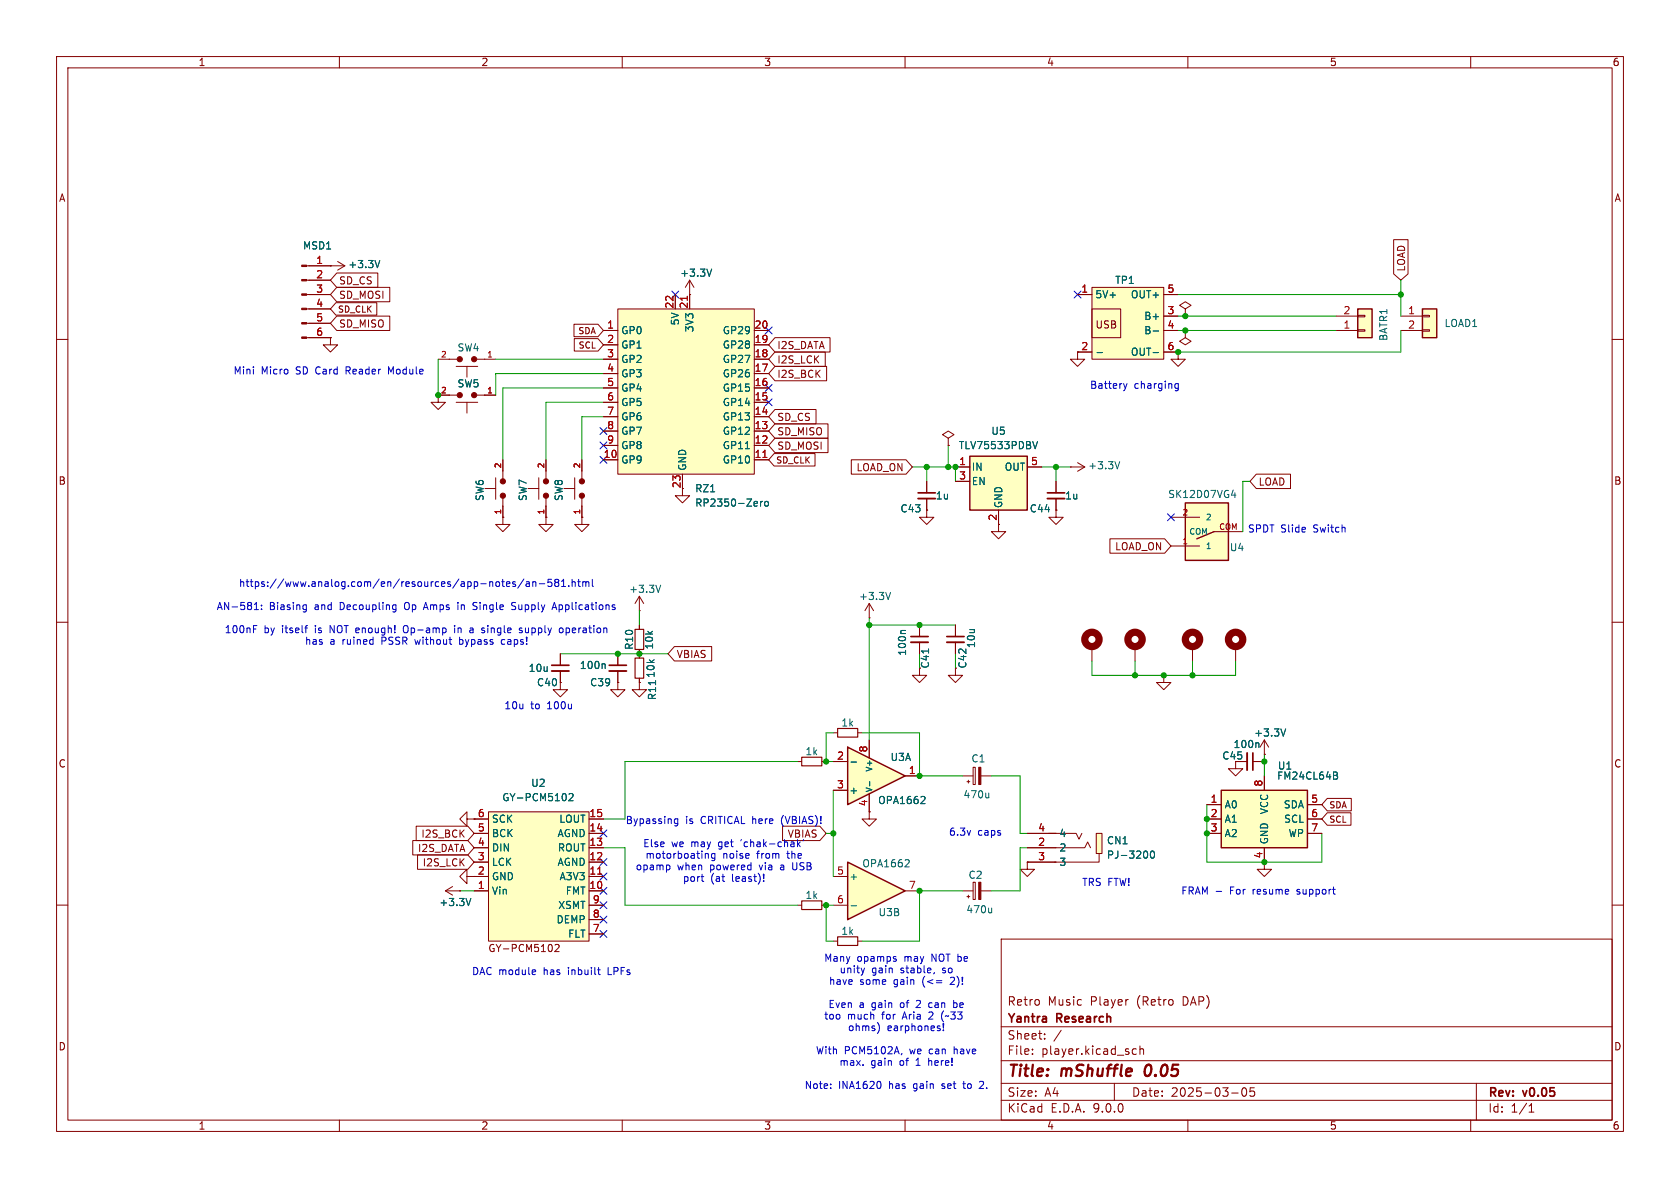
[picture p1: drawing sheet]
<svg xmlns="http://www.w3.org/2000/svg" width="297mm" height="210mm" viewBox="0 0 297 210" stroke-linecap="round" stroke-linejoin="round" font-family="sans-serif">
<g fill="none" stroke="#840000" stroke-width=".18">
<path d="M10 10h277v190h-277zM12 12h273v186h-273zM60 10v2M110 10v2M160 10v2M210 10v2M260 10v2M10 60h2M77.5 63.5h3.3M80.6 64.8h3.9M80.6 71.1h3.9M80.8 69.9h-3.3v1.2h1.2l-1.2 1.3-1.3-1.3h1.3"/>
<path d="M82.5 64.8v1.9M82.5 71.1v1.9M84.3 63.5h3.3M84.3 69.9h3.3M285 60h2M10 110h2M285 110h2M147.3 129.5h.8M151.6 129.5h.8M170.2 137.2h1.8M170.9 138.2h.5M171.2 137.9v.5"/>
<path d="M172 135.6h.4v3.1h-.4zM173.4 137.2h1.9M220.5 134.6h-2.1v1.3h1.3l-1.3 1.3-1.2-1.3h1.2M221.5 134.6h2M223.5 133.4h.1M223.5 130.8l-.7 1.3M223.5 130.8l.8 1.3M223.5 130.8v2.6M181.6 152.4v1.3h1.3l-1.3 1.2-1.3-1.2h1.3M181.6 152.4h.1M10 160h2M177 166h108v32h-108z"/>
<path d="M285 160h2M60 198v2M110 198v2M160 198v2M177 194.5h108M177 191.5h108M177 187.5h108M177 181.5h108M182.5 186.3v.1M182.5 185.5v.1M184.7 183.6v.1M184.7 182.8v.1"/>
<path d="M187.6 182.1l-1.3 2M197 191.5v3M200.2 186.1l.3 .3 .4-.1M200.9 185.5l-.4-.1-.3 .3M201.5 185.5l.2-.1 .4 .1 .1 .9M201.5 184.9v1.5M210 198v2M217.7 193.2h1.2M219.7 192.4l.2-.1a.81 .81 0 0 1 .6 .6 .81 .81 0 0 1-.3 .8l-.2 .1a.81 .81 0 0 1-.3-1.4zM221.7 192.3h-.7v.7l.2-.1h.5l.1 .3-.1 .5-.2 .1-.5-.1M260 198v2M261 191.5v6.5"/>
<path d="M270.3 196.6h.9M270.3 195.5l.4-.4v1.5"/>
</g>
<path d="M202.6 188.6a1.52 1.52 0 0 0 0 1.5" fill="none" stroke="#840000" stroke-width=".4"/>
<path d="M148.1 128.8h3.5v1.5h-3.5z" fill="none" stroke="#840000" stroke-width=".2"/>
<g fill="#840000" stroke="#840000" stroke-width=".18">
<path d="M173 135.6h.4v3.1h-.4z"/>
<circle cx="83.8" cy="63.5" r=".46"/>
<circle cx="81.3" cy="63.5" r=".46"/>
<circle cx="83.8" cy="69.9" r=".46"/>
<circle cx="81.3" cy="69.9" r=".46"/>
</g>
<path d="M222.4 131.3l.2 .2v.7M227.3 128.8l-.4 1.3M174.8 140.2v.8M174.8 140.9l-.2 .1" fill="none" stroke="#006464" stroke-width=".18"/>
<path d="M221.5 133.1v3" fill="none" stroke="#840000" stroke-width=".3"/>
<path d="M220.5 133.1v3" fill="none" stroke="#840000" stroke-width=".33"/>
<path d="M109.2 54.6h24.1v29.2h-24.1z" fill="#ffffc2"/>
<g fill="none" stroke="#840000" stroke-width=".18">
<path d="M106.7 58.4h2.5M109.2 54.6h24.1v29.2h-24.1zM119.4 52.1v2.5M121.9 52.1h.1M121.9 49.5v5.1M121.9 49.5l-.7 1.3M121.9 49.5l.8 1.3M133.3 58.4h2.6M106.7 61h2.5M106.7 63.5h2.5M106.7 66h2.5M106.7 68.6h2.5"/>
<path d="M106.7 71.1h2.5M106.7 73.7h2.5M106.7 76.2h2.5M106.7 78.7h2.5M133.3 61h2.6M133.3 63.5h2.6M133.3 66h2.6M133.3 68.6h2.6M133.3 71.1h2.6M133.3 73.7h2.6M133.3 76.2h2.6M133.3 78.7h2.6"/>
<path d="M106.7 81.3h2.5M120.6 83.8v3.8h1.3l-1.3 1.3-1.2-1.3h1.2M133.3 81.3h2.6"/>
</g>
<path d="M121.5 52.4v.7M134.9 80.9h.7" fill="none" stroke="#a90000" stroke-width=".18"/>
<path d="M125.8 47.6l-.4 1.2M131.8 79.3h.7M134.5 88.6v.9M134.8 88.6l-.3 .3M135.2 88.8l.2-.2 .4 .2v.4l-.1 .2-.3 .1-.2-.1z" fill="none" stroke="#006464" stroke-width=".18"/>
<path d="M215.9 139.7h15.2v10.2h-15.2z" fill="#ffffc2"/>
<path d="M215.9 139.7h15.2v10.2h-15.2z" fill="none" stroke="#840000" stroke-width=".25"/>
<path d="M223.5 137.2v2.5M213.4 142.2h2.5M213.4 144.8h2.5M213.4 147.3h2.5M223.5 149.9v3.8h1.3l-1.3 1.2-1.3-1.2h1.3M231.1 142.2h2.6M231.1 144.8h2.6M231.1 147.3h2.6" fill="none" stroke="#840000" stroke-width=".18"/>
<path d="M235.8 136.5l.6 .1v.2l-.2 .3M235.8 137.1h.4M236.2 137.1l.3 .2-.1 .3-.6 .1" fill="none" stroke="#006464" stroke-width=".18"/>
<path d="M193.8 147.3h1v3.6h-1z" fill="#ffffc2"/>
<g fill="none" stroke="#840000" stroke-width=".18">
<path d="M99.1 115.6v2M99.1 118.6v2.1M109.2 115.6v2M109.2 118.6v2.1M113 108h.1M113 105.4v2.6M113 110.5v.8M113 114.8v1.5M113 119.9v.8M113 105.4l-.7 1.3M113 105.4l.8 1.3M99.1 120.7v1.2h1.2l-1.2 1.3-1.3-1.3h1.3"/>
<path d="M99.1 120.7h.1M109.2 120.7v1.2h1.3l-1.3 1.3-1.3-1.3h1.3M109.2 120.7h.1M113 120.7v1.2h1.3l-1.3 1.3-1.2-1.3h1.2M113 120.7h.1M141 134.6h.7M145.3 134.6h.7M78.7 157.5l1.3 .7M78.7 157.5h2.6M80 156.7l-1.3 .8M81.3 157.5h.1M82.5 144.8v-1.3l-1.2 1.3 1.2 1.3v-1.3h1.3"/>
<path d="M82.5 154.9v-1.2l-1.2 1.2 1.2 1.3v-1.3h1.3M83.8 144.8h.1M181.6 149.9h10.2l.5-1.1 .5 1.1M181.6 152.4h5.1M181.6 147.3h5.1M185.4 147.3h4.9l.4 1 .6-1M193.8 147.3h1v3.6h-1zM194.3 150.9v1.5h-7.9M141 160h.7M145.3 160h.7"/>
</g>
<path d="M106.8 117.3l.2 .2v.7M116.8 103.4l-.4 1.3M115.9 120.3v.7M83.2 158.8l-.4 1.3M202.7 150.5l.2 .4-.2 .7M203.5 150.6l.2-.2a.68 .68 0 0 1 .4 .7 .68 .68 0 0 1-.4 .6l-.2-.1-.1-.4z" fill="none" stroke="#006464" stroke-width=".18"/>
<path d="M97.5 117.6h3.1M107.7 117.6h3" fill="none" stroke="#840000" stroke-width=".3"/>
<path d="M97.5 118.6h3.1M107.7 118.6h3" fill="none" stroke="#840000" stroke-width=".33"/>
<path d="M112.3 111.3h1.5v3.5h-1.5zM112.3 116.3h1.5v3.6h-1.5zM141.7 133.9h3.6v1.5h-3.6zM141.7 159.3h3.6v1.5h-3.6z" fill="none" stroke="#840000" stroke-width=".2"/>
<path d="M86.4 143.5h17.7v22.9h-17.7z" fill="#ffffc2"/>
<g fill="none" stroke="#840000" stroke-width=".18">
<path d="M54.2 47h6.8M54.2 49.5h4.2M54.2 52.1h4.2M54.2 54.6h4.2M54.2 57.2h4.2M54.2 59.7h4.2M58.4 59.7v1.3h1.3l-1.3 1.2-1.3-1.2h1.3M58.4 59.7h.1M58.4 47h.1M59.7 46.2l1.3 .8M61 47l-1.3 .8M190.5 62.2v1.3h1.3l-1.3 1.3-1.3-1.3h1.3"/>
<path d="M208.3 62.2v1.3h1.2l-1.2 1.3-1.3-1.3h1.3M208.3 62.2h.1M85.7 86.4h1.9M87.6 84.5v3.8M88.9 91.4v1.3h1.3l-1.3 1.3-1.3-1.3h1.3M88.9 91.4h.1M88.9 81.3v3.3M88.9 88.1v3.3M93.3 86.4h1.9M95.2 84.5v3.8M96.5 91.4v1.3h1.3l-1.3 1.3-1.3-1.3h1.3M96.5 91.4h.1"/>
<path d="M96.5 81.3v3.3M96.5 88.1v3.3M99.7 86.4h1.9M101.6 84.5v3.8M102.9 91.4v1.3h1.2l-1.2 1.3-1.3-1.3h1.3M102.9 91.4h.1M102.9 81.3v3.3M102.9 88.1v3.3M189.2 82.6h.1M189.2 82.6h2.6M190.5 81.8l1.3 .8M191.8 82.6l-1.3 .7"/>
<path d="M193 114.3v2.5M200.7 114.3v2.5M205.7 119.4v1.3h1.3l-1.3 1.2-1.2-1.2h1.2M205.7 119.4h.1M210.8 114.3v2.5M218.4 114.3v2.5M83.8 144.8h2.6M83.8 147.3h2.6M83.8 149.9h2.6M83.8 152.4h2.6M83.8 154.9h2.6M83.8 157.5h2.6"/>
<path d="M86.4 143.5h17.7v22.9h-17.7zM104.1 144.8h2.6M104.1 147.3h2.6M104.1 149.9h2.6M104.1 152.4h2.6M104.1 154.9h2.6M104.1 157.5h2.6M98.1 167.1l.5-.2 .2 .4-.7 .9h.7M104.1 160h2.6M104.1 162.6h2.6M104.1 165.1h2.6"/>
</g>
<path d="M105.7 154.5h.7" fill="none" stroke="#a90000" stroke-width=".18"/>
<path d="M67.1 46l-.4 1.3M198 81.6l-.5 1.3M100.6 140.4l.5-.1 .2 .3-.8 .9h.8" fill="none" stroke="#006464" stroke-width=".18"/>
<g fill="none" stroke="#840000" stroke-width="1.3">
<circle cx="193" cy="113" r="1.27"/>
<circle cx="200.7" cy="113" r="1.27"/>
<circle cx="210.8" cy="113" r="1.27"/>
<circle cx="218.4" cy="113" r="1.27"/>
</g>
<g fill="#840000" stroke="#840000" stroke-width=".18">
<path d="M53.3 46.9h.9v.2h-.9z"/>
<path d="M53.3 49.4h.9v.3h-.9z"/>
<path d="M53.3 51.9h.9v.3h-.9z"/>
<path d="M53.3 54.5h.9v.2h-.9z"/>
<path d="M53.3 57h.9v.3h-.9z"/>
<path d="M53.3 59.6h.9v.2h-.9z"/>
<circle cx="102.9" cy="87.6" r=".46"/>
<circle cx="102.9" cy="85.1" r=".46"/>
<circle cx="88.9" cy="87.6" r=".46"/>
<circle cx="88.9" cy="85.1" r=".46"/>
<circle cx="96.5" cy="87.6" r=".46"/>
<circle cx="96.5" cy="85.1" r=".46"/>
</g>
<path d="M209.5 88.9h7.7v10.2h-7.7z" fill="#ffffc2"/>
<path d="M209.5 88.9h7.7v10.2h-7.7zM214.6 94l-3 1.3" fill="none" stroke="#840000" stroke-width=".25"/>
<path d="M209.5 54.6l1.1-.6-1.1-.7-1 .7 1 .6v1.3M209.5 55.9h.1M207 96.5h5.1M207 91.4h5.1M214.6 94h5.1M162.6 118.1v1.3h1.2l-1.2 1.3-1.3-1.3h1.3M168.9 118.1v1.3h1.3l-1.3 1.3-1.3-1.3h1.3M168.9 118.1h.1M147.3 166.4h.8M151.6 166.4h.8" fill="none" stroke="#840000" stroke-width=".18"/>
<path d="M217.7 87.5h.8M218.3 87.1v.9" fill="none" stroke="#006464" stroke-width=".18"/>
<path d="M148.1 165.6h3.5v1.5h-3.5z" fill="none" stroke="#840000" stroke-width=".2"/>
<path d="M193 50.8h12.7v12.7h-12.7z" fill="#ffffc2"/>
<path d="M190.5 52.1h2.5M193 54.6h5.1v5.1h-5.1zM193 50.8h12.7v12.7h-12.7zM205.7 52.1h2.6M205.7 55.9h2.6M205.7 58.4h2.6M209.5 58.4v1.3l1.1 .6-1.1 .7-1-.7 1-.6M209.5 58.4h.1M190.5 62.2h2.5M205.7 62.2h2.6M168.9 110.5v2M168.9 113.5v2.1" fill="none" stroke="#840000" stroke-width=".18"/>
<path d="M203.9 58.5h.9M194 62.3h.9M203.9 62.3h.9" fill="none" stroke="#006464" stroke-width=".18"/>
<path d="M167.4 112.5h3" fill="none" stroke="#840000" stroke-width=".3"/>
<path d="M167.4 113.5h3" fill="none" stroke="#840000" stroke-width=".33"/>
<path d="M240 54.6h2.6v5.1h-2.6z" fill="#ffffc2"/>
<path d="M240 54.6h2.6v5.1h-2.6z" fill="none" stroke="#840000" stroke-width=".25"/>
<path d="M236.2 58.4h3.8M236.2 55.9h3.8M240 58.3h1.3v.2h-1.3zM240 55.8h1.3v.2h-1.3z" fill="none" stroke="#840000" stroke-width=".18"/>
<path d="M251.5 54.6h2.5v5.1h-2.5z" fill="#ffffc2"/>
<path d="M251.5 54.6h2.5v5.1h-2.5z" fill="none" stroke="#840000" stroke-width=".25"/>
<g fill="none" stroke="#840000" stroke-width=".18">
<path d="M247.6 55.9h3.9M247.6 58.4h3.9M251.5 55.8h1.2v.2h-1.2zM251.5 58.3h1.2v.2h-1.2zM167.6 77.5l1.1-.7-1.1-.6-1 .6 1 .7v1.2M167.6 78.7h.1M163.8 90.2v1.2h1.3l-1.3 1.3-1.2-1.3h1.2M163.8 90.2h.1M163.8 85.1v2M163.8 88.1v2.1M186.7 90.2v1.2h1.3l-1.3 1.3-1.3-1.3h1.3M186.7 90.2h.1"/>
<path d="M186.7 85.1v2M186.7 88.1v2.1M153.7 143.5v1.3h1.2l-1.2 1.3-1.3-1.3h1.3M153.7 143.5h.1M170.2 157.5h1.8M170.9 158.5h.5M171.2 158.2v.6M172 156h.4v3h-.4zM173.4 157.5h1.9"/>
</g>
<path d="M162.3 87.1h3.1M185.2 87.1h3" fill="none" stroke="#840000" stroke-width=".3"/>
<path d="M162.3 88.1h3.1M185.2 88.1h3" fill="none" stroke="#840000" stroke-width=".33"/>
<path d="M173 156h.4v3h-.4z" fill="#840000" stroke="#840000" stroke-width=".18"/>
<path d="M175.3 160.5v.9M175.3 161.2l-.2 .2" fill="none" stroke="#006464" stroke-width=".18"/>
<path d="M171.4 80.6h10.2v9.6h-10.2z" fill="#ffffc2"/>
<path d="M171.4 80.6h10.2v9.6h-10.2z" fill="none" stroke="#840000" stroke-width=".25"/>
<path d="M168.9 82.6h2.5M168.9 85.1h2.5M176.5 90.2v3.8h1.3l-1.3 1.3-1.2-1.3h1.2M181.6 82.6h2.5" fill="none" stroke="#840000" stroke-width=".18"/>
<path d="M182.6 78l.4 1.3 .4-1.3" fill="none" stroke="#006464" stroke-width=".18"/>
<path d="M149.9 152.4l10.1 5.1-10.1 5.1z" fill="#ffffc2"/>
<path d="M149.9 152.4l10.1 5.1-10.1 5.1z" fill="none" stroke="#840000" stroke-width=".25"/>
<path d="M153.7 109.2h.1M153.7 106.7l-.8 1.3M153.7 106.7l.7 1.3M153.7 106.7v2.5M162.6 110.5v2M162.6 113.5v2.1M147.3 154.9h2.6M160 157.5h2.6M147.3 160h2.6" fill="none" stroke="#840000" stroke-width=".18"/>
<path d="M157.4 104.7l-.4 1.3M160.1 111.5h-.7l-.2 .1M164.2 114.7v.8M160.5 152l.2 .2v.3l-.7 .7h.7M150.5 160.1h.9" fill="none" stroke="#006464" stroke-width=".18"/>
<path d="M161 112.5h3.1" fill="none" stroke="#840000" stroke-width=".3"/>
<path d="M161 113.5h3.1" fill="none" stroke="#840000" stroke-width=".33"/>
<path d="M149.9 132.1l10.1 5.1-10.1 5z" fill="#ffffc2"/>
<path d="M149.9 132.1l10.1 5.1-10.1 5z" fill="none" stroke="#840000" stroke-width=".25"/>
<g fill="none" stroke="#840000" stroke-width=".18">
<path d="M54.6 47h3.8M54.6 49.5h3.8M54.6 52.1h3.8M54.6 54.6h3.8M54.6 57.2h3.8M54.6 59.7h3.8M58.4 59.7h.1M58.4 47h.1M59.4 53.5h7.2v2.2h-7.2l-1-1.1zM59.5 55.9h9.4v2.5h-9.4l-1.1-1.2zM59.5 50.8h9.4v2.5h-9.4l-1.1-1.2zM59.5 48.3h7.3v2.5h-7.3l-1.1-1.3z"/>
<path d="M101.5 57.3h4.2l1 1.1-1 1.1h-4.2zM101.5 59.9h4.2l1 1.1-1 1.1h-4.2zM106.7 58.4h2.5M119.4 52.1v2.5M121.9 52.1h.1M121.9 52.1v2.5M133.3 58.4h2.6M137 59.7h9.7v2.5h-9.7l-1.1-1.2zM190.5 52.1h2.5M205.7 58.4h2.6M205.7 52.1h2.6M205.7 55.9h2.6"/>
<path d="M209.5 58.4h.1M209.5 55.9h.1M246.4 42.4h2.5v6l-1.3 1.1-1.2-1.1zM77.5 69.9h2M85.6 69.9h2M106.7 61h2.5M106.7 63.5h2.5M106.7 66h2.5M106.7 68.6h2.5M106.7 71.1h2.5M106.7 73.7h2.5M106.7 76.2h2.5"/>
<path d="M106.7 78.7h2.5M133.3 61h2.6M133.3 63.5h2.6M133.3 66h2.6M133.3 68.6h2.6M133.3 71.1h2.6M133.3 73.7h2.6M133.3 76.2h2.6M133.3 78.7h2.6M137 72.4h7.3v2.5h-7.3l-1.1-1.2zM137 64.8h9.1v2.5h-9.1l-1.1-1.3zM137 62.2h8.9v2.6h-8.9l-1.1-1.3z"/>
<path d="M137 77.5h9.4v2.5h-9.4l-1.1-1.3zM137 74.9h9.4v2.6h-9.4l-1.1-1.3zM167.6 78.7h.1M190.5 62.2h2.5M205.7 62.2h2.6M208.3 62.2h.1M88.9 91.4h.1M88.9 81.3v2M88.9 89.4v2M96.5 91.4h.1M96.5 81.3v2M96.5 89.4v2"/>
<path d="M102.9 91.4h.1M102.9 81.3v2M102.9 89.4v2M106.7 81.3h2.5M120.6 83.8v2.6M133.3 81.3h2.6M136.9 80.2h7.2v2.2h-7.2l-1-1.1zM150.5 81.3h9.7l1.1 1.3-1.1 1.2h-9.7zM163.8 90.2h.1M163.8 85.1v2M163.8 88.1v2.1M168.9 82.6h2.5"/>
<path d="M168.9 85.1h2.5M176.5 90.2v2.5M181.6 82.6h2.5M186.7 90.2h.1M186.7 85.1v2M186.7 88.1v2.1M196.2 95.2h9.7l1.1 1.3-1.1 1.3h-9.7zM222.1 83.8h6v2.6h-6l-1.1-1.3zM99.1 115.6v2M99.1 118.6v2.1M109.2 115.6v2M109.2 118.6v2.1"/>
<path d="M113 110.5v.8M113 114.8v1.5M113 119.9v.8M119.2 114.3h6.6v2.5h-6.6l-1.1-1.2zM162.6 110.5v2M162.6 113.5v2.1M168.9 118.1h.1M168.9 110.5v2M168.9 113.5v2.1M99.1 120.7h.1M109.2 120.7h.1M113 120.7h.1"/>
<path d="M147.3 134.6h2.6M147.3 139.7h2.6M153.7 130.8v3.2M160 137.2h2.6M218.4 134.6h2.1M221.5 134.6h2M223.5 133.4h.1M223.5 137.2v2.5M73 148.6h9.7l1.1 1.3-1.1 1.2h-9.7zM73.6 146h9.1l1.1 1.3-1.1 1.3h-9.1zM73.8 151.1h8.9l1.1 1.3-1.1 1.3h-8.9zM81.3 157.5h.1"/>
<path d="M83.8 144.8h.1M83.8 144.8h2.6M83.8 147.3h2.6M83.8 149.9h2.6M83.8 152.4h2.6M83.8 154.9h2.6M83.8 157.5h2.6M104.1 144.8h2.6M104.1 147.3h2.6M104.1 149.9h2.6M104.1 152.4h2.6M104.1 154.9h2.6"/>
<path d="M104.1 157.5h2.6M138.3 146h6.6l1.1 1.3-1.1 1.3h-6.6zM153.7 143.5h.1M153.7 140.3v3.2M181.6 152.4h.1M181.6 147.3h5.1M181.6 149.9h5.1M181.6 152.4h5.1M213.4 144.8h2.5M213.4 147.3h2.5M213.4 142.2h2.5M223.5 149.9v2.5"/>
<path d="M231.1 144.8h2.6M231.1 147.3h2.6M231.1 142.2h2.6M234.6 141.1h4.3v2.2h-4.3l-.9-1.1zM234.6 143.7h4.2v2.2h-4.2l-.9-1.1zM104.1 160h2.6M104.1 162.6h2.6M104.1 165.1h2.6"/>
</g>
<g fill="none" stroke="#006464" stroke-width=".18">
<path d="M67.1 46l-.4 1.3M125.8 47.6l-.4 1.2M203.9 58.5h.9M131.8 79.3h.7M182.6 78l.4 1.3 .4-1.3M194 62.3h.9M203.9 62.3h.9M134.5 88.6v.9M134.8 88.6l-.3 .3M135.2 88.8l.2-.2 .4 .2v.4l-.1 .2-.3 .1-.2-.1zM106.8 117.3l.2 .2v.7M160.1 111.5h-.7l-.2 .1"/>
<path d="M164.2 114.7v.8M115.9 120.3v.7M150.5 134.7h.9M153.7 138.2v.7M222.4 131.3l.2 .2v.7M227.3 128.8l-.4 1.3M235.8 136.5l.6 .1v.2l-.2 .3M235.8 137.1h.4M236.2 137.1l.3 .2-.1 .3-.6 .1M83.2 158.8l-.4 1.3M100.6 140.4l.5-.1 .2 .3-.8 .9h.8M163.3 140.8l.2 .2v.3l-.8 .8h.8"/>
<path d="M202.7 150.5l.2 .4-.2 .7M203.5 150.6l.2-.2a.68 .68 0 0 1 .4 .7 .68 .68 0 0 1-.4 .6l-.2-.1-.1-.4z"/>
</g>
<g fill="none" stroke="#009600" stroke-width=".18">
<path d="M208.3 55.9h27.9M208.3 58.4h27.9M208.3 52.1h39.3M247.6 58.4v3.8h-39.3M247.6 49.5v6.4M77.5 63.5v6.4M87.6 63.5h19.1M106.7 71.1h-10.2v10.2M106.7 68.6h-17.8v12.7M106.7 73.7h-3.8v7.6M106.7 66h-19.1v3.9M167.6 78.7v3.9"/>
<path d="M161.3 82.6h7.6v2.5M163.8 82.6v2.5M184.1 82.6h5.1M186.7 82.6v2.5M221 85.1h-1.3v8.9M99.1 115.6h19M113 108v2.5M153.7 110.5h15.2M153.7 109.2v21.6M168.9 115.6v2.5M193 116.8v2.6h25.4v-2.6M200.7 116.8v2.6"/>
<path d="M210.8 116.8v2.6M141 134.6h-30.5v10.2h-3.8M147.3 129.5h-1.3v5.1h1.3M147.3 139.7v15.2M152.4 129.5h10.2v7.7h7.6M175.3 137.2h5v10.1h1.3M223.5 133.4v3.8M81.3 157.5h2.5M106.7 149.9h3.8v10.1h30.5M146 147.3h1.3M170.2 157.5h-7.6v8.9h-10.2M181.6 149.9h-1.3v7.6h-5"/>
<path d="M213.4 142.2v10.2h20.3v-5.1M147.3 160h-1.3v6.4h1.3"/>
</g>
<g fill="none" stroke="#000084" stroke-width=".18">
<path d="M118.8 51.5l1.2 1.2M120 51.5l-1.2 1.2M135.3 57.8l1.2 1.2M136.5 57.8l-1.2 1.2M189.9 51.5l1.2 1.2M191.1 51.5l-1.2 1.2M106.1 78.1l1.2 1.2M106.1 75.6l1.2 1.2M107.3 78.1l-1.2 1.2M107.3 75.6l-1.2 1.2M135.3 70.5l1.2 1.2M135.3 68l1.2 1.2"/>
<path d="M136.5 70.5l-1.2 1.2M136.5 68l-1.2 1.2M106.1 80.7l1.2 1.2M107.3 80.7l-1.2 1.2M206.4 90.8l1.2 1.2M207.6 90.8l-1.2 1.2M106.1 156.9l1.2 1.2M106.1 151.8l1.2 1.2M106.1 154.3l1.2 1.2M106.1 159.4l1.2 1.2M106.1 146.7l1.2 1.2M107.3 156.9l-1.2 1.2"/>
<path d="M107.3 151.8l-1.2 1.2M107.3 154.3l-1.2 1.2M107.3 159.4l-1.2 1.2M107.3 146.7l-1.2 1.2M106.1 164.5l1.2 1.2M106.1 162l1.2 1.2M107.3 164.5l-1.2 1.2M107.3 162l-1.2 1.2"/>
</g>
<g fill="none" stroke="#0000c2" stroke-width=".18">
<path d="M69.1 65.8l-.4-1v1.3M198.6 67.8l.3 .9M198.9 68.7l-.1 .3M199.2 67.8l-.3 .9M207.8 68.5l.1 .2 .4-.1M208.3 67.8v1l-.2 .3-.3-.1M208.3 67.9l-.4-.1-.1 .1M44.8 111.2h.4M44.8 110.6h.6M45 107.8h.7M45.1 106.8l.2-.3v1.3M46.2 107.6v.2"/>
<path d="M46.2 107v.1M53.8 106.9l.4 .1M53.9 111h.5M54.2 107.7l-.4 .1M54.2 106.9v1l-.3 .3M54.4 110.6h-.3M69.6 106.9l.4 .1M70 107.7l-.4 .1M70 106.9v1l-.1 .2-.3 .1M71.8 110.6a.43 .43 0 0 0-.5 .4v.4a.43 .43 0 0 0 .5 .5M75 107.4h.6M75.3 106.5l-.5 1.3"/>
<path d="M80.4 110.6v.1M80.4 111v.9M80.9 106.5v.1M80.9 106.9v.9M81.2 112.6v1.3M81.2 113.8l.2 .1M81.4 113.1h-.2M83.2 111h.3l.1 .2v.7M83.6 107.7h.6M83.6 106.9l.1 .1 .5 .2M83.6 111.8l-.4 .1M83.6 111.3l-.4 .1"/>
<path d="M84.3 106.6l-.4-.1-.3 .2M88.7 113.1l-.1 .6 .1 .1 .4 .1M91.1 102.9l-.3-.1-.2 .2 .1 .2 .4 .1v.3h-.5M91.2 106.6l-.5-.1-.2 .1v.4l.5 .2 .2 .3-.3 .3-.5-.1M91.8 111.2l.5 .4-.1 .3-.4-.1M92.3 111.1l-.3-.1-.2 .2M92.6 102.3l-1.1 1.7M92.9 111l.1 .8M93 102.9h.5l.1 .8M93.6 103.1l-.4 .1-.2 .2 .2 .3 .4-.1M94.2 103l.2-.2 .3 .1v.8M94.2 102.8v.9"/>
<path d="M95.3 103.2h1M97.5 102.4h-.6v.6l.1-.1 .5 .1 .1 .1-.1 .5-.2 .1-.4-.1M97.6 107.8l.4-1.3 .4 1.3M97.7 107.4h.6M98.3 103l-.2 .2v.4l.2 .1 .4-.1 .1-.2v-.2l-.3-.2M98.3 103l-.2-.3 .2-.3h.2l.3 .2-.3 .4M98.3 103h.2M99.1 111l.3 .1 .1 .1v.5l-.4 .2M99.3 103.7h.7M99.3 102.8l.3-.4v1.3M100.1 111.8l.4 .1M100.1 111v1.3"/>
<path d="M100.5 111l-.4 .1M100.5 103.6v.1M101.1 103l.2-.2 .3 .1 .1 .8M101.1 102.4v1.3M102.1 102.8h.5M102.3 102.4v1.1l.3 .2M103 103l.4-.2 .2 .2M103 102.8v.9M103.6 103l.1-.2 .3 .1 .1 .8M103.6 103v.7M104.7 102.4v1.1l.2 .2M118.3 153l.1 .5-.2 .3"/>
<path d="M119.8 144.7v1.1l-.2 .2-.3-.1M119.8 144.8l-.3-.1-.3 .3 .1 .5h.5M123.9 155h.5M124.2 155.7l.2 .1M125.2 150.9v.8M125.9 150.9l-.1 .2v.5l.2 .1h.4M126 150.9h.4M126.4 150.9v1l-.3 .2h-.3M134.9 154.6l.1 .7M135 155.7v.1M135 154.5v.8M135.1 154.6l-.1 .7"/>
<path d="M140.1 152.5v1l.3 .3M141 148.4v1.3M141.1 149.2l.4 .5M141.5 148.8l-.5 .5M215 157.6h1M94.3 171.4l.3 .1 .1 .2-.6 .2M94.6 172.2l-.3 .1M105.6 171.4h.5M105.9 172.2l.2 .1M152.8 171.1l-.3 .9M158.3 169.5l.2 .2-.2 .2M158.3 169.1h.1"/>
<path d="M164.4 177.3l-.2 .2v.4l.2 .2M165.2 171.9l-.1 .3M166.6 179.1l-.2 .5 .2 .7M168.6 176.8v1.3M168.6 178.1h.4M169 177.3h-.4M146.9 192.3v.1M146.9 191.6v.2M152.6 188.2v.1M155.2 180.8a1.49 1.49 0 0 1 0 1.8M155.6 191.3l.1 .3-.1 .7M159.4 186.2l-.1 .3"/>
<path d="M166.1 181.8l.1 .2-.1 .2M166.1 181.4h.1M166.7 181l.1 .7M166.8 182.1v.1M166.8 180.9v.8M166.8 181v.7M170.2 191.6h.5M170.4 191.2v1.2M173.6 191.2l-.4 .1M173.8 191.7l-.7 .7h.8"/>
</g>
<path d="M121.5 52.4v.7M134.9 80.9h.7M105.7 154.5h.7" fill="none" stroke="#a90000" stroke-width=".18"/>
<g fill="#009600" stroke="#009600" stroke-width=".18">
<circle cx="77.5" cy="69.9" r=".46"/>
<circle cx="109.2" cy="115.6" r=".46"/>
<circle cx="113" cy="115.6" r=".46"/>
<circle cx="146" cy="160" r=".46"/>
<circle cx="162.6" cy="137.2" r=".46"/>
<circle cx="162.6" cy="157.5" r=".46"/>
<circle cx="147.3" cy="147.3" r=".46"/>
<circle cx="146" cy="134.6" r=".46"/>
<circle cx="162.6" cy="110.5" r=".46"/>
<circle cx="153.7" cy="110.5" r=".46"/>
<circle cx="167.6" cy="82.6" r=".46"/>
<circle cx="168.9" cy="82.6" r=".46"/>
<circle cx="186.7" cy="82.6" r=".46"/>
<circle cx="163.8" cy="82.6" r=".46"/>
<circle cx="209.5" cy="58.4" r=".46"/>
<circle cx="209.5" cy="55.9" r=".46"/>
<circle cx="208.3" cy="62.2" r=".46"/>
<circle cx="247.6" cy="52.1" r=".46"/>
<circle cx="210.8" cy="119.4" r=".46"/>
<circle cx="205.7" cy="119.4" r=".46"/>
<circle cx="200.7" cy="119.4" r=".46"/>
<circle cx="213.4" cy="144.8" r=".46"/>
<circle cx="213.4" cy="147.3" r=".46"/>
<circle cx="223.5" cy="134.6" r=".46"/>
<circle cx="223.5" cy="152.4" r=".46"/>
</g>
<g font-size="2.8" fill="#840000">
<text x="178" y="190.9">Title:</text>
<text x="187.7" y="190.9">mShuffle</text>
<text x="203.2" y="190.9">0.05</text>
</g>
<g font-size="2.1" fill="#840000">
<text x="178" y="178">Retro</text>
<text x="185.2" y="178">Music</text>
<text x="192.8" y="178">Player</text>
<text x="201.1" y="178">(Retro</text>
<text x="209.3" y="178">DAP)</text>
<text x="178" y="184">Sheet:</text>
<text x="178" y="181.2">Yantra</text>
<text x="186.9" y="181.2">Research</text>
<text x="178" y="186.7">File:</text>
<text x="184.1" y="186.7">player.kicad_sch</text>
<text x="178" y="196.9">KiCad</text>
<text x="178" y="194.1">Size:</text>
<text x="184.7" y="194.1">A4</text>
<text x="185.7" y="196.9">E.D.A.</text>
<text x="193.3" y="196.9">9.0.0</text>
<text x="200" y="194.1">Date:</text>
<text x="207" y="194.1">2025-03-05</text>
<text x="263" y="194.3">Rev:</text>
<text x="263" y="196.9">Id:</text>
<text x="267.1" y="196.9">1/1</text>
<text x="269.4" y="194.3">v0.05</text>
</g>
<g font-size="1.8" fill="#840000">
<text x="35" y="11.9">1</text>
<text x="85" y="11.9">2</text>
<text x="135" y="11.9">3</text>
<text x="185" y="11.9">4</text>
<text x="235" y="11.9">5</text>
<text x="285" y="11.9">6</text>
<text x="10.3" y="35.9">A</text>
<text x="285.3" y="35.9">A</text>
<text x="59.8" y="53">SD_MOSI</text>
<text x="59.8" y="50.5">SD_CS</text>
<text x="248.6" y="48.1" transform="rotate(-90 248.6 48.1)">LOAD</text>
<text x="59.8" y="58.1">SD_MISO</text>
<text x="193.6" y="58.3">USB</text>
<text x="137.3" y="64.5">I2S_LCK</text>
<text x="137.3" y="61.9">I2S_DATA</text>
<text x="191.1" y="62">2</text>
<text x="137.3" y="67">I2S_BCK</text>
<text x="137.3" y="74.6">SD_CS</text>
<text x="137.3" y="77.2">SD_MISO</text>
<text x="137.3" y="79.7">SD_MOSI</text>
<text x="151.3" y="83.5">LOAD_ON</text>
<text x="10.3" y="85.9">B</text>
<text x="120.4" y="86.4" transform="rotate(-90 120.4 86.4)">23</text>
<text x="222.4" y="86">LOAD</text>
<text x="285.3" y="85.9">B</text>
<text x="197" y="97.5">LOAD_ON</text>
<text x="119.5" y="116.5">VBIAS</text>
<text x="10.3" y="135.9">C</text>
<text x="285.3" y="135.9">C</text>
<text x="74.4" y="148.3">I2S_BCK</text>
<text x="73.8" y="150.8">I2S_DATA</text>
<text x="74.6" y="153.4">I2S_LCK</text>
<text x="84.4" y="154.7">2</text>
<text x="86.2" y="168.5">GY-PCM5102</text>
<text x="10.3" y="185.9">D</text>
<text x="285.3" y="185.9">D</text>
<text x="35" y="199.9">1</text>
<text x="85" y="199.9">2</text>
<text x="135" y="199.9">3</text>
<text x="185" y="199.9">4</text>
<text x="235" y="199.9">5</text>
<text x="285" y="199.9">6</text>
</g>
<g font-size="1.8" fill="#006464">
<text x="53.5" y="44.3">MSD1</text>
<text x="61.5" y="47.6">+3.3V</text>
<text x="120.2" y="49.1">+3.3V</text>
<text x="193.5" y="52.9">5V+</text>
<text x="197.1" y="50.4">TP1</text>
<text x="199.8" y="52.9">OUT+</text>
<text x="109.7" y="59.3">GP0</text>
<text x="120.2" y="57.6" transform="rotate(-90 120.2 57.6)">5V</text>
<text x="122.8" y="58.8" transform="rotate(-90 122.8 58.8)">3V3</text>
<text x="127.7" y="59.3">GP29</text>
<text x="202.2" y="56.7">B+</text>
<text x="202.2" y="59.3">B-</text>
<text x="255.3" y="58">LOAD1</text>
<text x="80.8" y="62.3">SW4</text>
<text x="109.7" y="61.8">GP1</text>
<text x="109.7" y="64.4">GP2</text>
<text x="127.7" y="61.8">GP28</text>
<text x="127.7" y="64.4">GP27</text>
<text x="199.8" y="63.1">OUT-</text>
<text x="245.5" y="60.4" transform="rotate(-90 245.5 60.4)">BATR1</text>
<text x="80.8" y="68.7">SW5</text>
<text x="109.7" y="66.9">GP3</text>
<text x="109.7" y="69.4">GP4</text>
<text x="109.7" y="72">GP5</text>
<text x="127.7" y="66.9">GP26</text>
<text x="127.7" y="69.4">GP15</text>
<text x="127.7" y="72">GP14</text>
<text x="109.7" y="74.5">GP6</text>
<text x="109.7" y="77.1">GP7</text>
<text x="127.7" y="74.5">GP13</text>
<text x="127.7" y="77.1">GP12</text>
<text x="175.2" y="77.1">U5</text>
<text x="109.7" y="79.6">GP8</text>
<text x="109.7" y="82.1">GP9</text>
<text x="121.5" y="83.3" transform="rotate(-90 121.5 83.3)">GND</text>
<text x="127.7" y="79.6">GP11</text>
<text x="127.7" y="82.1">GP10</text>
<text x="169.4" y="79.6">TLV75533PDBV</text>
<text x="171.7" y="83.4">IN</text>
<text x="177.5" y="83.4">OUT</text>
<text x="192.3" y="83.2">+3.3V</text>
<text x="85.7" y="88.7" transform="rotate(-90 85.7 88.7)">SW6</text>
<text x="93.3" y="88.7" transform="rotate(-90 93.3 88.7)">SW7</text>
<text x="99.7" y="88.7" transform="rotate(-90 99.7 88.7)">SW8</text>
<text x="122.8" y="89.8">RP2350-Zero</text>
<text x="122.8" y="87.2">RZ1</text>
<text x="165.3" y="88.5">1u</text>
<text x="171.7" y="86">EN</text>
<text x="177.4" y="89.9" transform="rotate(-90 177.4 89.9)">GND</text>
<text x="188.2" y="88.5">1u</text>
<text x="206.4" y="88.2">SK12D07VG4</text>
<text x="159.1" y="90.8">C43</text>
<text x="181.9" y="90.8">C44</text>
<text x="217.3" y="97.6">U4</text>
<text x="111.1" y="105">+3.3V</text>
<text x="151.8" y="106.3">+3.3V</text>
<text x="93.4" y="119">10u</text>
<text x="102.4" y="118.5">100n</text>
<text x="112.1" y="115" transform="rotate(-90 112.1 115)">R10</text>
<text x="115.6" y="114.9" transform="rotate(-90 115.6 114.9)">10k</text>
<text x="115.9" y="119.9" transform="rotate(-90 115.9 119.9)">10k</text>
<text x="160.4" y="116" transform="rotate(-90 160.4 116)">100n</text>
<text x="164.4" y="118.3" transform="rotate(-90 164.4 118.3)">C41</text>
<text x="171" y="118.3" transform="rotate(-90 171 118.3)">C42</text>
<text x="172.6" y="114.7" transform="rotate(-90 172.6 114.7)">10u</text>
<text x="94.8" y="121.5">C40</text>
<text x="104.2" y="121.5">C39</text>
<text x="116.2" y="123.9" transform="rotate(-90 116.2 123.9)">R11</text>
<text x="148.6" y="128.6">1k</text>
<text x="221.6" y="130.4">+3.3V</text>
<text x="142.3" y="133.7">1k</text>
<text x="157.3" y="134.7">U3A</text>
<text x="171.6" y="135">C1</text>
<text x="216" y="134.5">C45</text>
<text x="218" y="132.4">100n</text>
<text x="225.8" y="136.2">U1</text>
<text x="88.7" y="141.8">GY-PCM5102</text>
<text x="93.8" y="139.3">U2</text>
<text x="150.1" y="140.6">+</text>
<text x="155.1" y="142.3">OPA1662</text>
<text x="170.2" y="141.3">470u</text>
<text x="216.4" y="143.1">A0</text>
<text x="225.7" y="138">FM24CL64B</text>
<text x="226.9" y="143.1">SDA</text>
<text x="86.9" y="145.6">SCK</text>
<text x="86.9" y="148.2">BCK</text>
<text x="98.5" y="148.2">AGND</text>
<text x="98.8" y="145.6">LOUT</text>
<text x="187.2" y="148.2">4</text>
<text x="195.6" y="149.5">CN1</text>
<text x="216.4" y="145.6">A1</text>
<text x="216.4" y="148.2">A2</text>
<text x="224.4" y="149.4" transform="rotate(-90 224.4 149.4)">GND</text>
<text x="224.4" y="144" transform="rotate(-90 224.4 144)">VCC</text>
<text x="226.9" y="145.6">SCL</text>
<text x="227.7" y="148.2">WP</text>
<text x="86.9" y="150.7">DIN</text>
<text x="86.9" y="153.3">LCK</text>
<text x="86.9" y="155.8">GND</text>
<text x="98.5" y="153.3">AGND</text>
<text x="98.5" y="150.7">ROUT</text>
<text x="98.8" y="155.8">A3V3</text>
<text x="150.1" y="155.8">+</text>
<text x="152.4" y="153.5">OPA1662</text>
<text x="171.1" y="155.5">C2</text>
<text x="187.2" y="153.3">3</text>
<text x="187.2" y="150.7">2</text>
<text x="195.6" y="152">PJ-3200</text>
<text x="77.6" y="160.4">+3.3V</text>
<text x="86.9" y="158.3">Vin</text>
<text x="98.6" y="160.9">XSMT</text>
<text x="99.9" y="158.3">FMT</text>
<text x="142.3" y="159.1">1k</text>
<text x="170.7" y="161.6">470u</text>
<text x="98.3" y="163.4">DEMP</text>
<text x="100.3" y="166">FLT</text>
<text x="148.6" y="165.5">1k</text>
<text x="155.2" y="162.2">U3B</text>
</g>
<g font-size="1.8" fill="#a90000">
<text x="55.8" y="46.7">1</text>
<text x="55.8" y="49.3">2</text>
<text x="55.8" y="51.8">3</text>
<text x="191.1" y="51.8">1</text>
<text x="206.3" y="51.8">5</text>
<text x="55.8" y="54.4">4</text>
<text x="55.8" y="56.9">5</text>
<text x="55.8" y="59.4">6</text>
<text x="107.2" y="58.2">1</text>
<text x="119.1" y="54.7" transform="rotate(-90 119.1 54.7)">22</text>
<text x="121.7" y="54.7" transform="rotate(-90 121.7 54.7)">21</text>
<text x="133.3" y="58.2">20</text>
<text x="206.3" y="55.6">3</text>
<text x="206.3" y="58.2">4</text>
<text x="237.4" y="58.2">1</text>
<text x="237.4" y="55.6">2</text>
<text x="248.8" y="55.6">1</text>
<text x="248.8" y="58.2">2</text>
<text x="107.2" y="60.7">2</text>
<text x="107.2" y="63.2">3</text>
<text x="107.2" y="65.8">4</text>
<text x="133.3" y="60.7">19</text>
<text x="133.3" y="63.2">18</text>
<text x="133.3" y="65.8">17</text>
<text x="206.3" y="62">6</text>
<text x="107.2" y="68.3">5</text>
<text x="107.2" y="70.9">6</text>
<text x="133.3" y="68.3">16</text>
<text x="133.3" y="70.9">15</text>
<text x="107.2" y="73.4">7</text>
<text x="107.2" y="75.9">8</text>
<text x="133.3" y="73.4">14</text>
<text x="133.3" y="75.9">13</text>
<text x="106.6" y="81">10</text>
<text x="107.2" y="78.5">9</text>
<text x="133.3" y="78.5">12</text>
<text x="133.3" y="81">11</text>
<text x="169.5" y="82.3">1</text>
<text x="182.2" y="82.3">5</text>
<text x="169.5" y="84.8">3</text>
<text x="176.3" y="92.1" transform="rotate(-90 176.3 92.1)">2</text>
<text x="147.9" y="134.4">2</text>
<text x="153.4" y="133.1" transform="rotate(-90 153.4 133.1)">8</text>
<text x="160.6" y="136.9">1</text>
<text x="147.9" y="139.4">3</text>
<text x="153.4" y="142.6" transform="rotate(-90 153.4 142.6)">4</text>
<text x="213.9" y="142">1</text>
<text x="223.3" y="139.1" transform="rotate(-90 223.3 139.1)">8</text>
<text x="231.7" y="142">5</text>
<text x="84.4" y="144.5">6</text>
<text x="84.4" y="147.1">5</text>
<text x="84.4" y="149.6">4</text>
<text x="104.1" y="144.5">15</text>
<text x="104.1" y="147.1">14</text>
<text x="104.1" y="149.6">13</text>
<text x="183.4" y="149.6">2</text>
<text x="183.4" y="147.1">4</text>
<text x="213.9" y="144.5">2</text>
<text x="213.9" y="147.1">3</text>
<text x="231.7" y="144.5">6</text>
<text x="231.7" y="147.1">7</text>
<text x="84.4" y="152.1">3</text>
<text x="104.1" y="152.1">12</text>
<text x="104.1" y="154.7">11</text>
<text x="147.9" y="154.7">5</text>
<text x="183.4" y="152.1">3</text>
<text x="223.3" y="151.8" transform="rotate(-90 223.3 151.8)">4</text>
<text x="84.4" y="157.2">1</text>
<text x="104.1" y="157.2">10</text>
<text x="104.7" y="159.8">9</text>
<text x="147.9" y="159.8">6</text>
<text x="160.6" y="157.2">7</text>
<text x="104.7" y="162.3">8</text>
<text x="104.7" y="164.8">7</text>
</g>
<g font-size="1.8" fill="#0000c2">
<text x="41.2" y="66.4">Mini</text>
<text x="46.2" y="66.4">Micro</text>
<text x="52.4" y="66.4">SD Card</text>
<text x="61.6" y="66.4">Reader</text>
<text x="69.3" y="66.4">Module</text>
<text x="192.6" y="68.9">Battery</text>
<text x="200.5" y="68.9">charging</text>
<text x="220.5" y="94.3">SPDT Slide</text>
<text x="232.3" y="94.3">Switch</text>
<text x="42.1" y="104">https://www.analog.com/en/resources/app-notes/an-581.html</text>
<text x="38.2" y="108">AN-581:</text>
<text x="39.6" y="112.1">100nF</text>
<text x="46.7" y="112.1">by</text>
<text x="47.6" y="108">Biasing</text>
<text x="50" y="112.1">itself</text>
<text x="55.7" y="108">and</text>
<text x="56" y="112.1">is</text>
<text x="58.8" y="112.1">NOT enough!</text>
<text x="60.3" y="108">Decoupling</text>
<text x="72" y="108">Op</text>
<text x="72.2" y="112.1">Op-amp</text>
<text x="75.6" y="108">Amps</text>
<text x="81.4" y="112.1">in</text>
<text x="81.8" y="108">in</text>
<text x="84.3" y="112.1">a</text>
<text x="84.7" y="108">Single</text>
<text x="86.6" y="112.1">single</text>
<text x="91.7" y="108">Supply</text>
<text x="93.5" y="112.1">supply</text>
<text x="99.2" y="108">Applications</text>
<text x="100.8" y="112.1">operation</text>
<text x="53.8" y="114.2">has</text>
<text x="58.3" y="114.2">a</text>
<text x="60.6" y="114.2">ruined</text>
<text x="67.7" y="114.2">PSSR</text>
<text x="73.9" y="114.2">without</text>
<text x="81.9" y="114.2">bypass</text>
<text x="89.5" y="114.2">caps!</text>
<text x="89.1" y="125.6">10u</text>
<text x="93.8" y="125.6">to</text>
<text x="96.9" y="125.6">100u</text>
<text x="110.5" y="145.9">Bypassing</text>
<text x="113.6" y="150">Else</text>
<text x="118.7" y="150">we</text>
<text x="121.2" y="145.9">is</text>
<text x="122.3" y="150">may</text>
<text x="124" y="145.9">CRITICAL here</text>
<text x="127.3" y="150">get</text>
<text x="131.4" y="150">'chak-chak'</text>
<text x="138.6" y="145.9">(VBIAS)!</text>
<text x="139.2" y="148.3">VBIAS</text>
<text x="167.7" y="147.9">6.3v</text>
<text x="172.8" y="147.9">caps</text>
<text x="112.3" y="154">opamp</text>
<text x="114" y="152">motorboating</text>
<text x="119.7" y="154">when</text>
<text x="125.6" y="154">powered</text>
<text x="127.8" y="152">noise</text>
<text x="133.9" y="152">from</text>
<text x="134.5" y="154">via</text>
<text x="138.4" y="154">a</text>
<text x="139.5" y="152">the</text>
<text x="140.8" y="154">USB</text>
<text x="120.6" y="156.1">port</text>
<text x="125.6" y="156.1">(at</text>
<text x="129.5" y="156.1">least)!</text>
<text x="191.2" y="156.8">TRS FTW!</text>
<text x="208.7" y="158.3">FRAM -</text>
<text x="217.5" y="158.3">For</text>
<text x="221.7" y="158.3">resume</text>
<text x="229.7" y="158.3">support</text>
<text x="83.3" y="172.6">DAC module</text>
<text x="96.2" y="172.6">has</text>
<text x="100.7" y="172.6">inbuilt</text>
<text x="107.9" y="172.6">LPFs</text>
<text x="145.6" y="170.2">Many</text>
<text x="148.3" y="172.3">unity</text>
<text x="151.5" y="170.2">opamps</text>
<text x="154.1" y="172.3">gain</text>
<text x="159.3" y="172.3">stable,</text>
<text x="160" y="170.2">may</text>
<text x="165" y="170.2">NOT be</text>
<text x="166.9" y="172.3">so</text>
<text x="146.4" y="178.4">Even</text>
<text x="146.5" y="174.3">have</text>
<text x="151.9" y="178.4">a</text>
<text x="152" y="174.3">some</text>
<text x="154.2" y="178.4">gain</text>
<text x="158.1" y="174.3">gain</text>
<text x="159.4" y="178.4">of</text>
<text x="162.5" y="178.4">2</text>
<text x="163.3" y="174.3">(&lt;=</text>
<text x="164.9" y="178.4">can</text>
<text x="168.5" y="174.3">2)!</text>
<text x="169.4" y="178.4">be</text>
<text x="145.6" y="180.4">too</text>
<text x="149.8" y="180.4">much</text>
<text x="149.8" y="182.5">ohms)</text>
<text x="156" y="180.4">for</text>
<text x="156.8" y="182.5">earphones!</text>
<text x="159.9" y="180.4">Aria</text>
<text x="164.7" y="180.4">2</text>
<text x="167.1" y="180.4">(~33</text>
<text x="144.2" y="186.6">With</text>
<text x="148.3" y="188.6">max.</text>
<text x="149.3" y="186.6">PCM5102A,</text>
<text x="153.9" y="188.6">gain</text>
<text x="159.2" y="188.6">of</text>
<text x="160.9" y="186.6">we</text>
<text x="162.2" y="188.6">1</text>
<text x="164.5" y="186.6">can</text>
<text x="164.6" y="188.6">here!</text>
<text x="169.1" y="186.6">have</text>
<text x="142.2" y="192.7">Note:</text>
<text x="148.2" y="192.7">INA1620</text>
<text x="157.3" y="192.7">has</text>
<text x="161.8" y="192.7">gain</text>
<text x="167" y="192.7">set</text>
<text x="171" y="192.7">to</text>
<text x="174" y="192.7">2.</text>
</g>
<g font-size="1.5" fill="#840000">
<text x="59.7" y="55.5">SD_CLK</text>
<text x="102.1" y="59.3">SDA</text>
<text x="102.2" y="61.8">SCL</text>
<text x="137.1" y="82.1">SD_CLK</text>
<text x="234.9" y="143.1">SDA</text>
<text x="234.9" y="145.6">SCL</text>
</g>
<g font-size="1.4" fill="#a90000">
<text x="77.9" y="63.2">2</text>
<text x="86" y="63.2">1</text>
<text x="86" y="69.6">1</text>
<text x="88.6" y="82.9" transform="rotate(-90 88.6 82.9)">2</text>
<text x="96.3" y="82.9" transform="rotate(-90 96.3 82.9)">2</text>
<text x="102.6" y="82.9" transform="rotate(-90 102.6 82.9)">2</text>
<text x="88.6" y="91" transform="rotate(-90 88.6 91)">1</text>
<text x="96.3" y="91" transform="rotate(-90 96.3 91)">1</text>
<text x="102.6" y="91" transform="rotate(-90 102.6 91)">1</text>
<text x="208.9" y="91.2">2</text>
<text x="215.4" y="93.7">COM</text>
<text x="208.9" y="96.3">1</text>
</g>
<text font-size="1.4" fill="#840000" x="77.9" y="69.6">2</text>
<g font-size="1.4" fill="#006464">
<text x="210.1" y="94.7">COM</text>
<text x="213.1" y="92.2">2</text>
<text x="213.1" y="97.3">1</text>
<text x="154.4" y="136.5" transform="rotate(-90 154.4 136.5)">V+</text>
<text x="154.4" y="140.1" transform="rotate(-90 154.4 140.1)">V-</text>
</g>
</svg>
